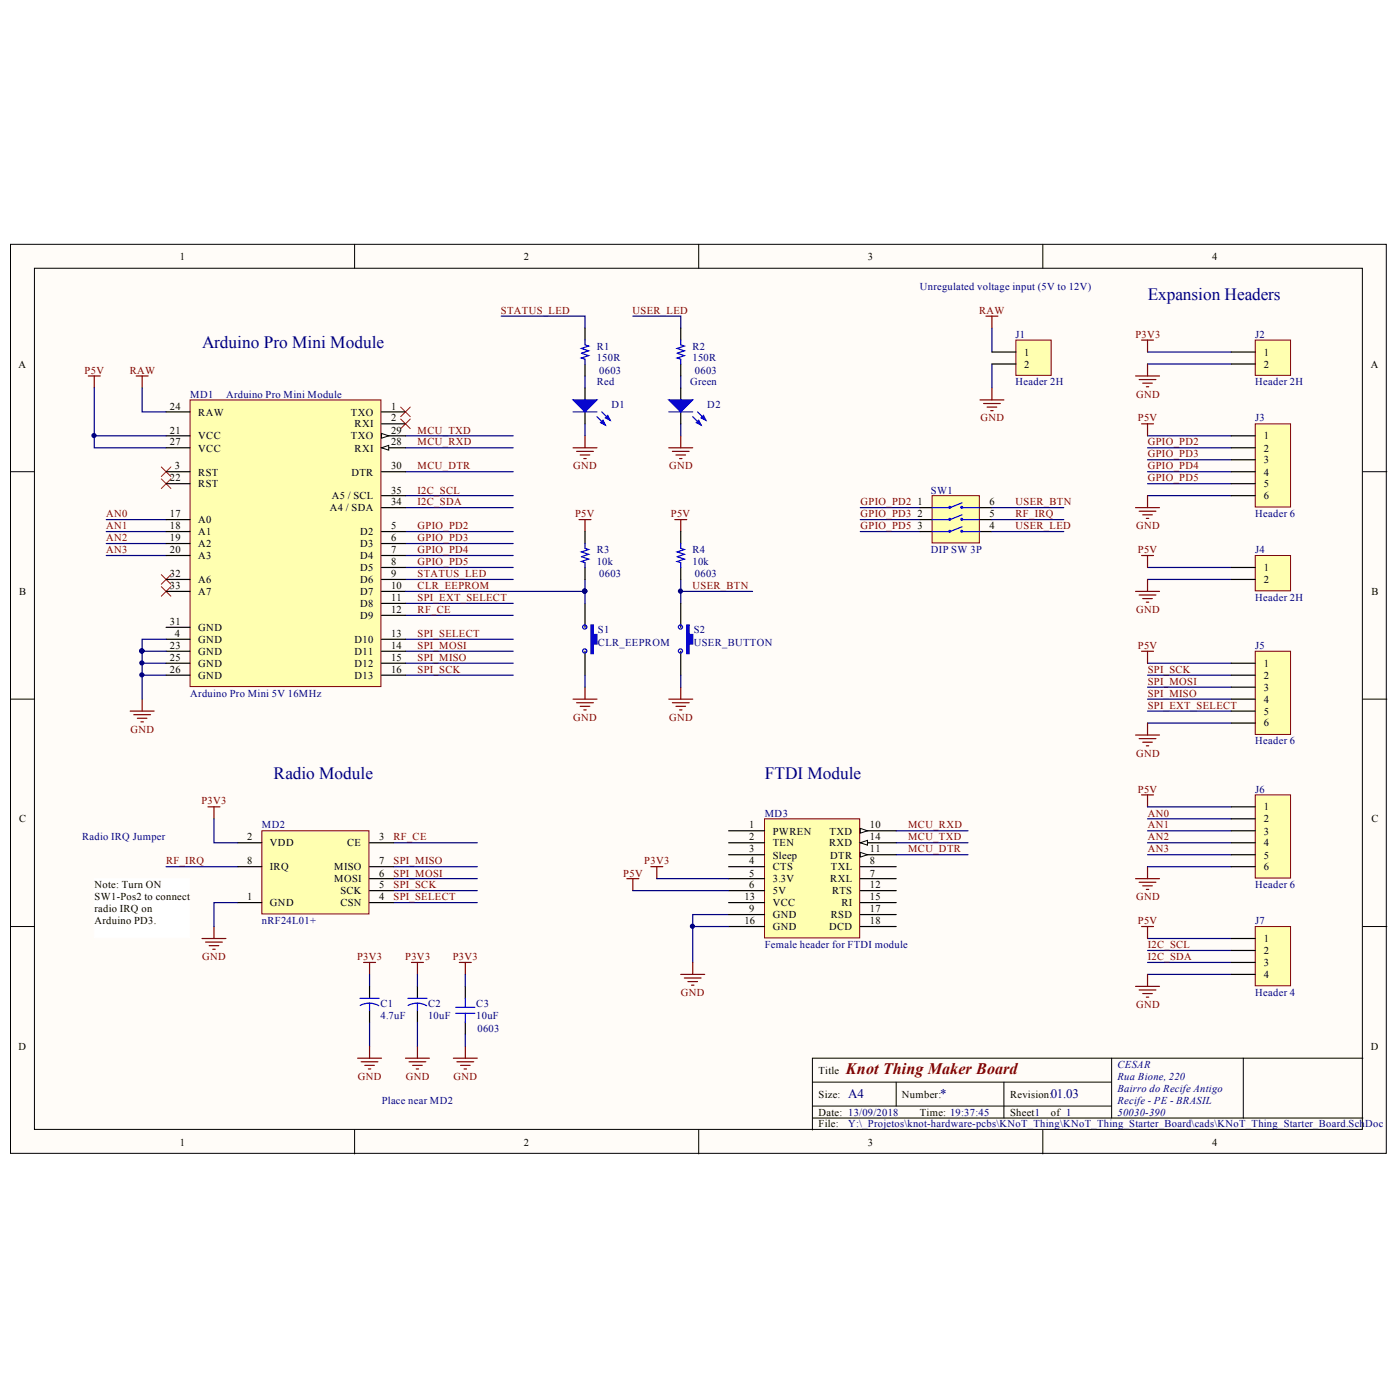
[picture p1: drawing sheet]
<svg xmlns="http://www.w3.org/2000/svg" width="96mm" height="96mm" viewBox="0 0 96 96" stroke-linecap="round" stroke-linejoin="round" font-family="sans-serif">
<g fill="#fffcf8" stroke="#000" stroke-width=".07">
<path d="M.7 16.7h94.3v62.3h-94.3z"/>
<path d="M2.4 18.4h91v59h-91z"/>
</g>
<g fill="none" stroke="#000" stroke-width=".07">
<path d="M24.3 16.7v1.7M47.9 16.7v1.7M71.5 16.7v1.7M.7 32.3h1.7M93.4 32.3h1.7M.7 47.9h1.7M93.4 47.9h1.7M.7 63.5h1.7M24.3 77.5v1.6M47.9 77.5v1.6M55.7 74.2h20.5M55.7 76.6h37.7"/>
<path d="M55.7 75.8h20.5M61.4 74.2v1.6M68.8 74.2v2.4M71.5 77.5v1.6M76.2 72.5v4.1M85.2 72.5h-29.5v5M93.4 72.5h-8.2v4.1M93.4 63.5h1.7"/>
</g>
<g fill="none" stroke="#800000" stroke-width=".08">
<path d="M6.1 25.8h.8M6.5 25.8v.8M9.3 25.8h.9M9.7 25.8v.8M39.3 30.7h1.6M39.5 30.9h1.2M39.7 35.6h.8M39.8 31.2h.6M40 31.4h.2M40.1 29.9v.8M40.1 35.6v.8M67.2 27.4h1.6"/>
<path d="M67.4 27.7h1.2M67.6 21.7h.8M67.7 27.9h.6M67.9 28.1h.2M68 21.7v.8M68 26.6v.8M77.8 25.8h1.7M77.8 34.8h1.7M78.1 35h1.1M78.1 26h1.1M78.2 29.1h.9M78.2 38.1h.9"/>
<path d="M78.2 23.3h.9M78.3 35.3h.7M78.3 26.3h.7M78.6 35.5h.1M78.6 26.5h.1M78.7 23.3v.8M78.7 24.9v.9M78.7 29.1v.8M78.7 34v.8M78.7 38.1v.8M78.7 39.7v.8M8.9 48.7h1.7"/>
<path d="M9.2 49h1.1M9.4 49.2h.7M9.7 49.5h.1M9.7 47.9v.8M14.3 55.3h.8M14.7 55.3v.8M39.3 47.9h1.6M39.5 48.2h1.2M39.8 48.4h.6M40 48.7h.2M40.1 47.1v.8M77.8 50.4h1.7"/>
<path d="M77.8 40.5h1.7M78.1 50.6h1.1M78.1 40.8h1.1M78.2 54.5h.9M78.2 44.6h.9M78.3 50.9h.7M78.3 41h.7M78.6 51.1h.1M78.6 41.3h.1M78.7 44.6v.9M78.7 49.6v.8M78.7 54.5v.8"/>
<path d="M78.7 59.4v.8M13.8 64.3h1.7M14.1 64.6h1.1M14.3 64.8h.7M14.6 65.1h.1M14.7 63.5v.8M24.9 66h.8M25.3 66v.8M31.1 72.5h1.6M31.3 72.8h1.2M31.6 73h.6M31.8 73.3h.2"/>
<path d="M31.9 71.7v.8M46.7 66.8h1.6M46.9 67h1.2M47.2 67.3h.6M47.4 67.5h.2M47.5 66v.8M77.8 60.2h1.7M77.8 67.6h1.7M78.1 60.5h1.1M78.1 67.9h1.1M78.2 63.5h.9M78.3 60.7h.7"/>
<path d="M78.3 68.1h.7M78.6 61h.1M78.6 68.3h.1M78.7 63.5v.8M78.7 66.8v.8"/>
</g>
<g fill="none" stroke="#000080" stroke-width=".08">
<path d="M6.5 26.6v4.1h4.9M7.3 36.4h4.1M7.3 37.3h4.1M7.3 38.1h4.1M7.3 35.6h4.1M9.7 26.6v1.6h1.7M27.8 29.9h7.4M27.8 30.7h7.4M27.8 32.3h7.4M27.8 36.4h7.4M27.8 37.3h7.4M27.8 38.1h7.4"/>
<path d="M27.8 38.9h7.4M27.8 34h7.4M27.8 34.8h7.4M27.8 39.7h7.4M40.1 25.8v.8M40.1 29.1v.8M68 22.5v1.6M68 24.9v1.7M78.7 29.9h5.7M78.7 30.7h5.7M78.7 32.3h5.7M78.7 38.9h5.7"/>
<path d="M78.7 34h5.7M78.7 39.7h5.7M78.7 24.1h5.7M78.7 24.9h5.7M78.7 31.5h5.7M78.7 33.2h5.7M9.7 45.5h1.7M9.7 46.3h1.7M14.7 56.1v1.7h1.6M27 57.8h5.7M27 59.4h5.7M27.8 45.5h7.4"/>
<path d="M27.8 46.3h7.4M27.8 43.8h7.4M27.8 44.6h7.4M27.8 42.2h7.4M27.8 41.4h7.4M61.4 56.9h4.9M61.4 57.8h4.9M61.4 58.6h4.9M78.7 45.5h5.7M78.7 46.3h5.7M78.7 56.1h5.7M78.7 56.9h5.7"/>
<path d="M78.7 57.8h5.7M78.7 58.6h5.7M78.7 47.1h5.7M78.7 47.9h5.7M78.7 48.7h5.7M78.7 49.6h5.7M78.7 55.3h5.7M78.7 59.4h5.7M16.3 61.9h-1.6v1.6M25.3 66.8v.8M25.3 70.1v1.6M27 60.2h5.7"/>
<path d="M27 61h5.7M27 61.9h5.7M49.9 62.7h-2.4v3.3M78.7 64.3h5.7M78.7 65.1h5.7M78.7 66h5.7M78.7 66.8h5.7"/>
</g>
<path d="M11.1 32.8l.6 .7M11.1 39.4l.6 .6M11.1 32l.6 .7M11.7 32.8l-.6 .7M11.7 39.4l-.6 .6M11.7 32l-.6 .7M27.5 27.9l.6 .7M27.5 28.7l.6 .7M28.1 27.9l-.6 .7M28.1 28.7l-.6 .7M11.1 40.2l.6 .7M11.7 40.2l-.6 .7" fill="none" stroke="#f00" stroke-width=".07"/>
<g fill="#000080" stroke="#000080" stroke-width=".07">
<circle cx="9.7" cy="45.4" r=".14"/>
<circle cx="9.7" cy="46.3" r=".14"/>
</g>
<path d="M13 27.4h13.1v19.7h-13.1z" fill="#ffffb0" stroke="#800000" stroke-width=".07"/>
<g fill="none" stroke="#000" stroke-width=".08">
<path d="M11.4 28.2h1.6M11.4 29.9h1.6M11.4 35.6h1.6M11.4 36.4h1.6M11.4 37.3h1.6M11.4 38.1h1.6M11.4 39.7h1.6M11.4 32.3h1.6M11.4 33.2h1.6M11.4 30.7h1.6M26.2 28.2h1.6M26.2 29.9h1.6"/>
<path d="M26.2 36.4h1.6M26.2 37.3h1.6M26.2 38.1h1.6M26.2 39.7h1.6M26.2 29.1h1.6M26.2 32.3h1.6M26.2 34h1.6M26.2 34.8h1.6M26.2 38.9h1.6M11.4 40.5h1.6M11.4 46.3h1.6M11.4 43.8h1.6"/>
<path d="M11.4 44.6h1.6M11.4 45.5h1.6M26.2 40.5h1.6M26.2 46.3h1.6M26.2 41.4h1.6M26.2 42.2h1.6M26.2 43.8h1.6M26.2 44.6h1.6M26.2 45.5h1.6"/>
</g>
<path d="M26.2 29.7l.4 .2-.4 .1z" fill="#fffcf8" stroke="#000" stroke-width=".07"/>
<path d="M26.2 30.7h1.6" fill="none" stroke="#000" stroke-width=".08"/>
<path d="M26.2 30.7l.4-.2v.4z" fill="#fffcf8" stroke="#000" stroke-width=".07"/>
<path d="M11.4 43h1.6" fill="none" stroke="#000" stroke-width=".08"/>
<path d="M52.4 56.1h6.5v8.2h-6.5z" fill="#ffffb0" stroke="#800000" stroke-width=".07"/>
<path d="M49.9 56.9h2.5M49.9 57.8h2.5M49.9 58.6h2.5M49.9 59.4h2.5M59 56.9h2.4M59 59.4h2.4M49.9 60.2h2.5M49.9 62.7h2.5M59 60.2h2.4" fill="none" stroke="#000" stroke-width=".08"/>
<path d="M59 56.8l.5 .1-.5 .2z" fill="#fffcf8" stroke="#000" stroke-width=".07"/>
<path d="M59 58.6h2.4" fill="none" stroke="#000" stroke-width=".08"/>
<path d="M59 58.4l.5 .2-.5 .1z" fill="#fffcf8" stroke="#000" stroke-width=".07"/>
<path d="M59 57.8h2.4M49.9 61.9h2.5M59 61h2.4" fill="none" stroke="#000" stroke-width=".08"/>
<path d="M59 57.8l.5-.2v.3z" fill="#fffcf8" stroke="#000" stroke-width=".07"/>
<path d="M49.9 63.5h2.5M49.9 61h2.5M59 61.9h2.4M59 63.5h2.4M59 62.7h2.4" fill="none" stroke="#000" stroke-width=".08"/>
<path d="M69.6 23.3h2.4v2.4h-2.4z" fill="#ffffb0" stroke="#800000" stroke-width=".07"/>
<path d="M68 24.1h1.6M68 24.9h1.6" fill="none" stroke="#000" stroke-width=".08"/>
<path d="M86 29.1h2.5v5.7h-2.5z" fill="#ffffb0" stroke="#800000" stroke-width=".07"/>
<path d="M84.4 29.9h1.6M84.4 30.7h1.6M84.4 31.5h1.6M84.4 32.3h1.6M84.4 33.2h1.6M84.4 34h1.6" fill="none" stroke="#000" stroke-width=".08"/>
<path d="M86 54.5h2.5v5.7h-2.5z" fill="#ffffb0" stroke="#800000" stroke-width=".07"/>
<path d="M84.4 55.3h1.6M84.4 56.1h1.6M84.4 56.9h1.6M84.4 57.8h1.6M84.4 58.6h1.6M84.4 59.4h1.6" fill="none" stroke="#000" stroke-width=".08"/>
<path d="M86 44.6h2.5v5.7h-2.5z" fill="#ffffb0" stroke="#800000" stroke-width=".07"/>
<path d="M84.4 45.5h1.6M84.4 46.3h1.6M84.4 47.1h1.6M84.4 47.9h1.6M84.4 48.7h1.6M84.4 49.6h1.6" fill="none" stroke="#000" stroke-width=".08"/>
<path d="M86 63.5h2.5v4.1h-2.5z" fill="#ffffb0" stroke="#800000" stroke-width=".07"/>
<path d="M84.4 64.3h1.6M84.4 65.1h1.6M84.4 66h1.6M84.4 66.8h1.6" fill="none" stroke="#000" stroke-width=".08"/>
<path d="M86 38.1h2.5v2.4h-2.5z" fill="#ffffb0" stroke="#800000" stroke-width=".07"/>
<path d="M84.4 38.9h1.6M84.4 39.7h1.6" fill="none" stroke="#000" stroke-width=".08"/>
<path d="M86 23.3h2.5v2.4h-2.5z" fill="#ffffb0" stroke="#800000" stroke-width=".07"/>
<path d="M84.4 24.1h1.6M84.4 24.9h1.6" fill="none" stroke="#000" stroke-width=".08"/>
<path d="M11.4 59.4h4.9" fill="none" stroke="#000080" stroke-width=".08"/>
<path d="M44.6 59.4h.8M45 59.4v.8M43 60.2h.8M43.4 60.2v.8" fill="none" stroke="#800000" stroke-width=".08"/>
<path d="M17.9 56.9h7.4v5.7h-7.4z" fill="#ffffb0" stroke="#800000" stroke-width=".07"/>
<g fill="none" stroke="#000" stroke-width=".08">
<path d="M16.3 57.8h1.6M16.3 59.4h1.6M25.3 57.8h1.7M25.3 59.4h1.7M16.3 61.9h1.6M25.3 61.9h1.7M25.3 60.2h1.7M25.3 61h1.7M25.3 67.6v.8M25.3 69.2v.9M28.6 67.6v.8M28.6 69.2v.9"/>
<path d="M31.9 67.6v.8M31.9 70.1v.8"/>
</g>
<g fill="none" stroke="#000080" stroke-width=".08">
<path d="M6.5 29.9h4.9M34.4 21.7h5.7v.8M40.1 39.7v.8M43.4 21.7h3.3v.8M46.7 25.8v.8M46.7 29.1v.8M46.7 39.7v1.7M59 34.8h4.1M59 35.6h4.1M59 36.4h4.1M11.4 43.8h-1.7v.8M46.7 40.5h4.9"/>
<path d="M28.6 66.8v.8M28.6 70.1v1.6M31.9 66.8v.8M31.9 70.9v.8M43.4 61h6.5M45 60.2h4.9M47.5 63.5h2.4"/>
</g>
<g fill="none" stroke="#800000" stroke-width=".08">
<path d="M45.8 30.7h1.7M46.1 30.9h1.1M46.2 35.6h.9M46.3 31.2h.7M46.6 31.4h.1M46.7 29.9v.8M46.7 35.6v.8M45.8 47.9h1.7M46.1 48.2h1.1M46.3 48.4h.7M46.6 48.7h.1M46.7 47.1v.8"/>
<path d="M24.5 72.5h1.7M24.8 72.8h1.1M25 73h.7M25.2 73.3h.2M25.3 71.7v.8M27.8 72.5h1.6M28 72.8h1.2M28.2 66h.8M28.3 73h.6M28.5 73.3h.2M28.6 66v.8M28.6 71.7v.8"/>
<path d="M31.5 66h.8M31.9 66v.8"/>
</g>
<g fill="#000080" stroke="#000080" stroke-width=".07">
<circle cx="47.5" cy="63.5" r=".14"/>
<circle cx="6.4" cy="29.9" r=".14"/>
<circle cx="9.7" cy="44.6" r=".14"/>
<circle cx="40.1" cy="40.5" r=".14"/>
<circle cx="46.6" cy="40.5" r=".14"/>
</g>
<path d="M24.7 68.4h1.3M25.3 68.8l.7 .1M25.3 68.8l-.6 .1M25.3 68.8v.4M28 68.4h1.3M28.6 68.8l.6 .1M28.6 68.8l-.6 .1M28.6 68.8v.4M31.2 69h1.3M31.2 69.5h1.3M31.9 68.4v.6M31.9 69.5v.6" fill="none" stroke="#00f" stroke-width=".08"/>
<path d="M6.5 60.2h6.5v4.1h-6.5z" fill="#fff" stroke="#fff" stroke-width=".07"/>
<path d="M63.9 34h3.2v3.2h-3.2z" fill="#ffffb0" stroke="#800000" stroke-width=".07"/>
<g fill="none" stroke="#000" stroke-width=".08">
<path d="M40.1 22.5v.8M40.1 24.9v.9M40.1 26.6v.8M40.1 28.2v.9M40.1 36.4v.9M40.1 38.9v.8M46.7 22.5v.8M46.7 24.9v.9M46.7 26.6v.8M46.7 28.2v.9M46.7 36.4v.9M46.7 38.9v.8"/>
<path d="M63.1 34.8h.8M63.1 35.6h.8M63.1 36.4h.8M67.2 34.8h.8M67.2 35.6h.8M67.2 36.4h.8M40.1 41.4v1.6M40.1 44.6v1.7M46.7 41.4v1.6M46.7 44.6v1.7"/>
</g>
<g fill="none" stroke="#00f" stroke-width=".08">
<path d="M39.3 28.2h1.6M40.1 23.3v.3l.2 .1-.5 .2 .5 .1-.5 .2 .5 .2-.5 .1 .3 .1v.3M40.1 37.3v.3l.2 .1-.5 .1 .5 .2-.5 .2 .5 .1-.5 .2 .3 .1v.3M40.9 28.6l.6 .5M41.2 28.2l.6 .6M45.8 28.2h1.7M46.7 23.3v.3l.2 .1-.5 .2 .5 .1-.5 .2 .5 .2-.5 .1 .3 .1v.3M46.7 37.3v.3l.2 .1-.5 .1 .5 .2-.5 .2 .5 .1-.5 .2 .3 .1v.3M47.5 28.6l.6 .5M47.8 28.2l.6 .6M65.9 34.5l-.8 .3h-1.2M65.9 34.8h1.3"/>
<path d="M65.9 35.3l-.8 .3h-1.2M65.9 35.6h1.3M65.9 36.1l-.8 .3h-1.2M65.9 36.4h1.3"/>
<circle cx="40.1" cy="44.6" r=".14"/>
<circle cx="40.1" cy="43" r=".14"/>
<circle cx="46.6" cy="44.6" r=".14"/>
<circle cx="46.6" cy="43" r=".14"/>
</g>
<g fill="#00f" stroke="#00f" stroke-width=".08">
<circle cx="65.1" cy="34.8" r=".06"/>
<circle cx="65.9" cy="34.8" r=".06"/>
<circle cx="65.1" cy="35.6" r=".06"/>
<circle cx="65.9" cy="35.6" r=".06"/>
<circle cx="65.1" cy="36.4" r=".06"/>
<circle cx="65.9" cy="36.4" r=".06"/>
</g>
<path d="M68 35.6h4.9M68 34.8h4.9M68 36.4h4.9M11.4 44.6h-1.7v3.3M27.8 40.5h12.3v.9M40.1 46.3v.8M46.7 46.3v.8" fill="none" stroke="#000080" stroke-width=".08"/>
<g fill="#00f" stroke="#00f" stroke-width=".08">
<path d="M39.3 27.4h1.6l-.8 .8z"/>
<path d="M41.2 29l.1-.2 .2 .3z"/>
<path d="M41.7 28.5l.1 .3-.3-.2z"/>
<path d="M45.8 27.4h1.7l-.8 .8z"/>
<path d="M47.9 28.8l.2 .3-.4-.1z"/>
<path d="M48.1 28.6l.1-.1 .2 .3z"/>
<path d="M40.5 42.8h.2v.7h.2v.6h-.2v.7h-.2z" fill-rule="evenodd"/>
<path d="M47.1 42.8h.1v.7h.3v.6h-.3v.7h-.1z" fill-rule="evenodd"/>
</g>
<g fill="#000080" stroke="#000080" stroke-width=".07">
<circle cx="40.1" cy="40.5" r=".14"/>
<circle cx="9.7" cy="44.6" r=".14"/>
</g>
<g font-size="1.2" fill="#000080">
<text x="13.8" y="23.9">Arduino Pro Mini Module</text>
<text x="78.7" y="20.6">Expansion Headers</text>
<text x="18.8" y="53.4">Radio Module</text>
<text x="52.4" y="53.4">FTDI Module</text>
</g>
<text font-size="1.1" fill="#800000" x="58" y="73.6">Knot Thing Maker Board</text>
<g font-size=".9" fill="#000080">
<text x="58.1" y="75.3">A4</text>
<text x="64.4" y="75.3">*</text>
<text x="72" y="75.3">01.03</text>
</g>
<g font-size=".7">
<text x="12.3" y="17.8">1</text>
<text x="35.9" y="17.8">2</text>
<text x="59.5" y="17.8">3</text>
<text x="83.1" y="17.8">4</text>
<text x="1.3" y="25.2">A</text>
<text x="11.6" y="28.1">24</text>
<text x="11.6" y="29.7">21</text>
<text x="13.6" y="28.5">RAW</text>
<text x="24" y="28.5">TXO</text>
<text x="24.3" y="29.3">RXI</text>
<text x="26.8" y="28.1">1</text>
<text x="26.8" y="28.9">2</text>
<text x="26.8" y="29.7">29</text>
<text x="70.2" y="24.4">1</text>
<text x="70.2" y="25.2">2</text>
<text x="86.6" y="24.4">1</text>
<text x="86.6" y="25.2">2</text>
<text x="94" y="25.2">A</text>
<text x="11.6" y="35.4">17</text>
<text x="11.6" y="33">22</text>
<text x="11.6" y="30.5">27</text>
<text x="12" y="32.2">3</text>
<text x="13.6" y="30.1">VCC</text>
<text x="13.6" y="35.9">A0</text>
<text x="13.6" y="33.4">RST</text>
<text x="13.6" y="32.6">RST</text>
<text x="13.6" y="30.9">VCC</text>
<text x="22.6" y="35.1">A4 / SDA</text>
<text x="22.7" y="34.2">A5 / SCL</text>
<text x="24" y="30.1">TXO</text>
<text x="24.1" y="32.6">DTR</text>
<text x="24.3" y="30.9">RXI</text>
<text x="26.8" y="32.2">30</text>
<text x="26.8" y="33.8">35</text>
<text x="26.8" y="34.6">34</text>
<text x="26.8" y="30.5">28</text>
<text x="62.9" y="34.6">1</text>
<text x="62.9" y="35.4">2</text>
<text x="67.8" y="35.4">5</text>
<text x="67.8" y="34.6">6</text>
<text x="86.6" y="30.1">1</text>
<text x="86.6" y="30.9">2</text>
<text x="86.6" y="31.8">3</text>
<text x="86.6" y="32.6">4</text>
<text x="86.6" y="33.4">5</text>
<text x="86.6" y="34.2">6</text>
<text x="1.3" y="40.8">B</text>
<text x="11.6" y="36.3">18</text>
<text x="11.6" y="37.1">19</text>
<text x="11.6" y="37.9">20</text>
<text x="11.6" y="39.5">32</text>
<text x="11.6" y="40.4">33</text>
<text x="13.6" y="36.7">A1</text>
<text x="13.6" y="37.5">A2</text>
<text x="13.6" y="38.3">A3</text>
<text x="13.6" y="40">A6</text>
<text x="13.6" y="40.8">A7</text>
<text x="24.7" y="36.7">D2</text>
<text x="24.7" y="37.5">D3</text>
<text x="24.7" y="38.3">D4</text>
<text x="24.7" y="39.2">D5</text>
<text x="24.7" y="40">D6</text>
<text x="24.7" y="40.8">D7</text>
<text x="24.7" y="41.6">D8</text>
<text x="26.8" y="36.3">5</text>
<text x="26.8" y="37.1">6</text>
<text x="26.8" y="37.9">7</text>
<text x="26.8" y="38.7">8</text>
<text x="26.8" y="39.5">9</text>
<text x="26.8" y="40.4">10</text>
<text x="26.8" y="41.2">11</text>
<text x="62.9" y="36.3">3</text>
<text x="67.8" y="36.3">4</text>
<text x="86.6" y="39.2">1</text>
<text x="86.6" y="40">2</text>
<text x="94" y="40.8">B</text>
<text x="11.6" y="46.1">26</text>
<text x="11.6" y="45.3">25</text>
<text x="11.6" y="44.5">23</text>
<text x="11.6" y="42.8">31</text>
<text x="12" y="43.7">4</text>
<text x="13.6" y="46.5">GND</text>
<text x="13.6" y="45.7">GND</text>
<text x="13.6" y="44.9">GND</text>
<text x="13.6" y="44.1">GND</text>
<text x="13.6" y="43.2">GND</text>
<text x="24.3" y="44.1">D10</text>
<text x="24.3" y="44.9">D11</text>
<text x="24.3" y="45.7">D12</text>
<text x="24.3" y="46.5">D13</text>
<text x="24.7" y="42.4">D9</text>
<text x="26.8" y="42">12</text>
<text x="26.8" y="43.7">13</text>
<text x="26.8" y="44.5">14</text>
<text x="26.8" y="45.3">15</text>
<text x="26.8" y="46.1">16</text>
<text x="86.6" y="45.7">1</text>
<text x="86.6" y="46.5">2</text>
<text x="86.6" y="47.3">3</text>
<text x="86.6" y="48.2">4</text>
<text x="86.6" y="49">5</text>
<text x="86.6" y="49.8">6</text>
<text x="1.3" y="56.4">C</text>
<text x="16.9" y="57.6">2</text>
<text x="16.9" y="59.2">8</text>
<text x="18.5" y="58">VDD</text>
<text x="18.5" y="59.7">IRQ</text>
<text x="22.9" y="59.7">MISO</text>
<text x="23.8" y="58">CE</text>
<text x="26" y="57.6">3</text>
<text x="26" y="59.2">7</text>
<text x="51.4" y="56.8">1</text>
<text x="51.4" y="57.6">2</text>
<text x="51.4" y="58.4">3</text>
<text x="51.4" y="59.2">4</text>
<text x="53" y="57.2">PWREN</text>
<text x="53" y="58">TEN</text>
<text x="53" y="58.9">Sleep</text>
<text x="53" y="59.7">CTS</text>
<text x="56.8" y="58">RXD</text>
<text x="56.9" y="57.2">TXD</text>
<text x="56.9" y="58.9">DTR</text>
<text x="56.9" y="59.7">TXL</text>
<text x="59.6" y="59.2">8</text>
<text x="59.6" y="56.8">10</text>
<text x="59.6" y="58.4">11</text>
<text x="59.6" y="57.6">14</text>
<text x="86.6" y="55.5">1</text>
<text x="86.6" y="56.4">2</text>
<text x="86.6" y="57.2">3</text>
<text x="86.6" y="58">4</text>
<text x="86.6" y="58.9">5</text>
<text x="86.6" y="59.7">6</text>
<text x="94" y="56.4">C</text>
<text x="6.5" y="60.9">Note: Turn ON</text>
<text x="6.5" y="61.7">SW1-Pos2 to connect</text>
<text x="6.5" y="62.5">radio IRQ on</text>
<text x="6.5" y="63.3">Arduino PD3.</text>
<text x="16.9" y="61.7">1</text>
<text x="18.5" y="62.1">GND</text>
<text x="22.9" y="60.5">MOSI</text>
<text x="23.3" y="61.3">SCK</text>
<text x="23.3" y="62.1">CSN</text>
<text x="26" y="60.1">6</text>
<text x="26" y="60.9">5</text>
<text x="26" y="61.7">4</text>
<text x="51" y="61.7">13</text>
<text x="51" y="63.3">16</text>
<text x="51.4" y="60.1">5</text>
<text x="51.4" y="62.5">9</text>
<text x="51.4" y="60.9">6</text>
<text x="53" y="60.5">3.3V</text>
<text x="53" y="62.9">GND</text>
<text x="53" y="62.1">VCC</text>
<text x="53" y="63.8">GND</text>
<text x="53" y="61.3">5V</text>
<text x="56.8" y="63.8">DCD</text>
<text x="56.9" y="60.5">RXL</text>
<text x="56.9" y="62.9">RSD</text>
<text x="57" y="61.3">RTS</text>
<text x="57.7" y="62.1">RI</text>
<text x="59.6" y="60.1">7</text>
<text x="59.6" y="60.9">12</text>
<text x="59.6" y="61.7">15</text>
<text x="59.6" y="62.5">17</text>
<text x="59.6" y="63.3">18</text>
<text x="86.6" y="64.6">1</text>
<text x="86.6" y="65.4">2</text>
<text x="1.3" y="72">D</text>
<text x="86.6" y="66.2">3</text>
<text x="86.6" y="67">4</text>
<text x="94" y="72">D</text>
<text x="56.1" y="73.6">Title</text>
<text x="56.1" y="75.2">Size:</text>
<text x="56.1" y="76.5">Date: 13/09/2018</text>
<text x="56.1" y="77.3">File:</text>
<text x="61.8" y="75.2">Number:</text>
<text x="63" y="76.5">Time: 19:37:45</text>
<text x="69.2" y="75.2">Revision:</text>
<text x="69.2" y="76.5">Sheet1</text>
<text x="72" y="76.5">of 1</text>
<text x="12.3" y="78.5">1</text>
<text x="35.9" y="78.5">2</text>
<text x="59.5" y="78.5">3</text>
<text x="83.1" y="78.5">4</text>
</g>
<g font-size=".7" fill="#800000">
<text x="34.3" y="21.5">STATUS_LED</text>
<text x="43.4" y="21.5">USER_LED</text>
<text x="67.1" y="21.5">RAW</text>
<text x="77.8" y="23.2">P3V3</text>
<text x="5.8" y="25.6">P5V</text>
<text x="8.9" y="25.6">RAW</text>
<text x="28.6" y="29.7">MCU_TXD</text>
<text x="67.2" y="28.9">GND</text>
<text x="77.9" y="27.3">GND</text>
<text x="78" y="28.9">P5V</text>
<text x="7.3" y="35.4">AN0</text>
<text x="28.6" y="30.5">MCU_RXD</text>
<text x="28.6" y="32.2">MCU_DTR</text>
<text x="28.6" y="33.8">I2C_SCL</text>
<text x="28.6" y="34.6">I2C_SDA</text>
<text x="39.3" y="32.2">GND</text>
<text x="39.4" y="35.4">P5V</text>
<text x="45.9" y="32.2">GND</text>
<text x="46" y="35.4">P5V</text>
<text x="59" y="34.6">GPIO_PD2</text>
<text x="59" y="35.4">GPIO_PD3</text>
<text x="69.6" y="35.4">RF_IRQ</text>
<text x="69.6" y="34.6">USER_BTN</text>
<text x="78.7" y="30.5">GPIO_PD2</text>
<text x="78.7" y="31.3">GPIO_PD3</text>
<text x="78.7" y="32.2">GPIO_PD4</text>
<text x="78.7" y="33">GPIO_PD5</text>
<text x="7.3" y="36.3">AN1</text>
<text x="7.3" y="37.1">AN2</text>
<text x="7.3" y="37.9">AN3</text>
<text x="28.6" y="36.3">GPIO_PD2</text>
<text x="28.6" y="37.1">GPIO_PD3</text>
<text x="28.6" y="37.9">GPIO_PD4</text>
<text x="28.6" y="38.7">GPIO_PD5</text>
<text x="28.6" y="41.2">SPI_EXT_SELECT</text>
<text x="28.6" y="40.4">CLR_EEPROM</text>
<text x="28.6" y="39.5">STATUS_LED</text>
<text x="47.5" y="40.4">USER_BTN</text>
<text x="59" y="36.3">GPIO_PD5</text>
<text x="69.6" y="36.3">USER_LED</text>
<text x="77.9" y="36.3">GND</text>
<text x="78" y="37.9">P5V</text>
<text x="28.6" y="45.3">SPI_MISO</text>
<text x="28.6" y="44.5">SPI_MOSI</text>
<text x="28.6" y="46.1">SPI_SCK</text>
<text x="28.6" y="42">RF_CE</text>
<text x="28.6" y="43.7">SPI_SELECT</text>
<text x="77.9" y="42">GND</text>
<text x="78" y="44.5">P5V</text>
<text x="78.7" y="46.1">SPI_SCK</text>
<text x="78.7" y="47">SPI_MOSI</text>
<text x="78.7" y="47.8">SPI_MISO</text>
<text x="8.9" y="50.2">GND</text>
<text x="39.3" y="49.4">GND</text>
<text x="45.9" y="49.4">GND</text>
<text x="77.9" y="51.9">GND</text>
<text x="78.7" y="48.6">SPI_EXT_SELECT</text>
<text x="11.4" y="59.2">RF_IRQ</text>
<text x="13.8" y="55.1">P3V3</text>
<text x="27" y="59.2">SPI_MISO</text>
<text x="27" y="57.6">RF_CE</text>
<text x="44.2" y="59.2">P3V3</text>
<text x="62.2" y="56.8">MCU_RXD</text>
<text x="62.2" y="57.6">MCU_TXD</text>
<text x="62.2" y="58.4">MCU_DTR</text>
<text x="78" y="54.3">P5V</text>
<text x="78.7" y="56">AN0</text>
<text x="78.7" y="56.8">AN1</text>
<text x="78.7" y="57.6">AN2</text>
<text x="78.7" y="58.4">AN3</text>
<text x="13.8" y="65.8">GND</text>
<text x="24.5" y="65.8">P3V3</text>
<text x="27" y="60.1">SPI_MOSI</text>
<text x="27" y="60.9">SPI_SCK</text>
<text x="27" y="61.7">SPI_SELECT</text>
<text x="27.8" y="65.8">P3V3</text>
<text x="31" y="65.8">P3V3</text>
<text x="42.7" y="60.1">P5V</text>
<text x="77.9" y="61.7">GND</text>
<text x="78" y="63.3">P5V</text>
<text x="78.7" y="65">I2C_SCL</text>
<text x="78.7" y="65.8">I2C_SDA</text>
<text x="46.7" y="68.3">GND</text>
<text x="77.9" y="69.1">GND</text>
<text x="24.5" y="74">GND</text>
<text x="27.8" y="74">GND</text>
<text x="31.1" y="74">GND</text>
</g>
<g font-size=".7" fill="#000080">
<text x="40.9" y="24">R1</text>
<text x="47.5" y="24">R2</text>
<text x="63" y="19.9">Unregulated voltage input (5V to 12V)</text>
<text x="69.6" y="23.2">J1</text>
<text x="86" y="23.2">J2</text>
<text x="13" y="27.3">MD1</text>
<text x="15.5" y="27.3">Arduino Pro Mini Module</text>
<text x="40.9" y="24.8">150R</text>
<text x="40.9" y="26.4">Red</text>
<text x="41.1" y="25.6">0603</text>
<text x="41.9" y="28">D1</text>
<text x="47.3" y="26.4">Green</text>
<text x="47.5" y="24.8">150R</text>
<text x="47.6" y="25.6">0603</text>
<text x="48.5" y="28">D2</text>
<text x="69.6" y="26.4">Header 2H</text>
<text x="86" y="28.9">J3</text>
<text x="86" y="26.4">Header 2H</text>
<text x="63.8" y="33.8">SW1</text>
<text x="86" y="35.4">Header 6</text>
<text x="40.9" y="37.9">R3</text>
<text x="40.9" y="38.7">10k</text>
<text x="41.1" y="39.5">0603</text>
<text x="47.5" y="37.9">R4</text>
<text x="47.5" y="38.7">10k</text>
<text x="47.6" y="39.5">0603</text>
<text x="63.8" y="37.9">DIP SW 3P</text>
<text x="86" y="37.9">J4</text>
<text x="86" y="41.2">Header 2H</text>
<text x="13" y="47.8">Arduino Pro Mini 5V 16MHz</text>
<text x="41" y="43.4">S1</text>
<text x="41" y="44.2">CLR_EEPROM</text>
<text x="47.5" y="43.4">S2</text>
<text x="47.5" y="44.2">USER_BUTTON</text>
<text x="86" y="44.5">J5</text>
<text x="86" y="51">Header 6</text>
<text x="5.6" y="57.6">Radio IRQ Jumper</text>
<text x="18" y="56.8">MD2</text>
<text x="52.4" y="56">MD3</text>
<text x="86" y="54.3">J6</text>
<text x="18" y="63.3">nRF24L01+</text>
<text x="52.4" y="65">Female header for FTDI module</text>
<text x="86" y="60.9">Header 6</text>
<text x="86" y="63.3">J7</text>
<text x="26.1" y="69.8">4.7uF</text>
<text x="26.1" y="69">C1</text>
<text x="29.3" y="69.8">10uF</text>
<text x="29.3" y="69">C2</text>
<text x="32.6" y="69">C3</text>
<text x="32.6" y="69.8">10uF</text>
<text x="32.7" y="70.7">0603</text>
<text x="86" y="68.3">Header 4</text>
<text x="26.2" y="75.7">Place near MD2</text>
<text x="58.1" y="77.3">Y:\_Projetos\knot-hardware-pcbs\KNoT_Thing\KNoT_Thing_Starter_Board\cads\KNoT_Thing_Starter_Board.Sch</text>
<text x="76.6" y="73.2">CESAR</text>
<text x="76.6" y="74">Rua Bione, 220</text>
<text x="76.6" y="74.8">Bairro do Recife Antigo</text>
<text x="76.6" y="75.7">Recife - PE - BRASIL</text>
<text x="76.6" y="76.5">50030-390</text>
<text x="93.6" y="77.3">Doc</text>
</g>
</svg>
